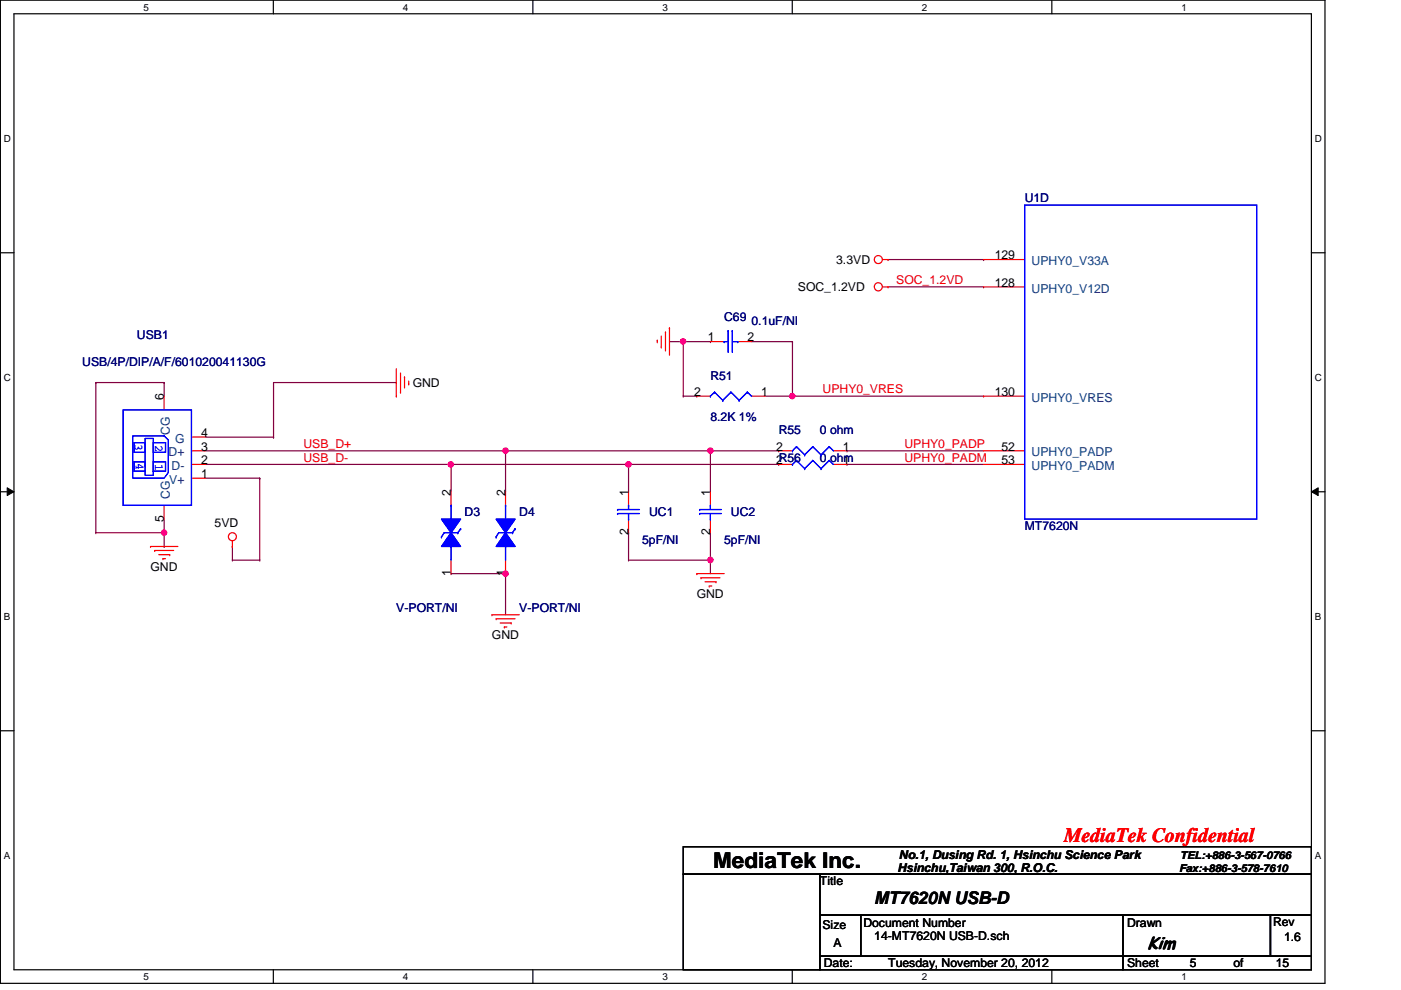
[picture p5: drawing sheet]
<svg xmlns="http://www.w3.org/2000/svg" width="297mm" height="210mm" viewBox="0 0 297 210" stroke-linecap="round" stroke-linejoin="round" font-family="sans-serif">
<path d="M.1 0h280.8v208.5h-280.8zM3 2.9h275v202.7h-275z" fill="none" stroke="#000" stroke-width=".25"/>
<g fill="#fff">
<path d="M30.4 .3h1.2v2.4h-1.2z"/>
<path d="M30.4 205.9h1.2v2.3h-1.2z"/>
</g>
<path d="M58 0v2.9M58 205.6v2.9" fill="none" stroke="#000" stroke-width=".25"/>
<g fill="#fff">
<path d="M85.4 .3h1.2v2.4h-1.2z"/>
<path d="M85.4 205.9h1.2v2.3h-1.2z"/>
</g>
<path d="M113 0v2.9M113 205.6v2.9" fill="none" stroke="#000" stroke-width=".25"/>
<g fill="#fff">
<path d="M140.5 .3h1.1v2.4h-1.1z"/>
<path d="M140.5 205.9h1.1v2.3h-1.1z"/>
</g>
<path d="M168 0v2.9M168 205.6v2.9" fill="none" stroke="#000" stroke-width=".25"/>
<g fill="#fff">
<path d="M195.4 .3h1.2v2.4h-1.2z"/>
<path d="M195.4 205.9h1.2v2.3h-1.2z"/>
</g>
<path d="M223 0v2.9M223 205.6v2.9" fill="none" stroke="#000" stroke-width=".25"/>
<g fill="#fff">
<path d="M250.5 .3h1.1v2.4h-1.1z"/>
<path d="M250.5 205.9h1.1v2.3h-1.1z"/>
<path d="M.8 28.2h1.5v2.4h-1.5z"/>
<path d="M278.8 28.2h1.4v2.4h-1.4z"/>
<path d="M.8 78.9h1.5v2.3h-1.5z"/>
<path d="M278.8 78.9h1.4v2.3h-1.4z"/>
</g>
<path d="M.1 53.6h2.9M278 53.6h2.9" fill="none" stroke="#000" stroke-width=".25"/>
<g fill="#fff">
<path d="M.8 129.6h1.4v2.3h-1.4z"/>
<path d="M278.8 129.6h1.3v2.3h-1.3z"/>
</g>
<path d="M.1 104.3h2.9M278 104.3h2.9" fill="none" stroke="#000" stroke-width=".25"/>
<path d="M1.5 103.4l1.5 .9-1.5 .8zM278 104.3l1.5-.9v1.7z" fill="#000"/>
<path d="M1.5 103.4l1.5 .9-1.5 .8zM278 104.3l1.5-.9v1.7z" fill="none" stroke="#000" stroke-width=".21"/>
<g fill="#fff">
<path d="M.8 180.3h1.4v2.3h-1.4z"/>
<path d="M278.8 180.3h1.3v2.3h-1.3z"/>
</g>
<path d="M.1 154.9h2.9M278 154.9h2.9" fill="none" stroke="#000" stroke-width=".25"/>
<g fill="none" stroke="#800040" stroke-width=".25">
<path d="M188.3 55h20.2M208.5 55h.1M141.9 72.4h8.7M144.9 72.4h.1M150.6 72.4h.1M168 72.4v11.6M188.3 60.8h20.2M208.5 60.8h.1M58 92.7h.1M58 81.1v11.6M144.9 84h2.8M147.7 84h.1"/>
<path d="M162.2 84h46.3M168 84h.1M179.6 95.6h.1M179.6 95.6h28.9M208.5 84h.1M43.5 101.4h11.6M55.1 101.4h.1M55.1 118.7h.1M55.1 101.4v17.3"/>
</g>
<circle cx="168" cy="84" r=".56" fill="#f0f"/>
<circle cx="168" cy="84" r=".56" fill="none" stroke="#f0f" stroke-width=".25"/>
<path d="M144.9 72.4v11.6M159.3 72.4h8.7M168 72.4h.1M58 81.1h26M84 81.1h.1M144.9 84h.1" fill="none" stroke="#800040" stroke-width=".25"/>
<circle cx="144.8" cy="72.4" r=".56" fill="#f0f"/>
<circle cx="144.8" cy="72.4" r=".56" fill="none" stroke="#f0f" stroke-width=".25"/>
<path d="M43.5 98.5h52.1M43.5 92.7h14.5M58 92.7h.1M95.6 98.5h.1M179.6 98.5h.1M179.6 98.5h28.9M49.3 115.9h.1M49.3 118.7h.1M49.3 115.9v2.8M49.3 118.7h5.8" fill="none" stroke="#800040" stroke-width=".25"/>
<circle cx="95.6" cy="98.5" r=".56" fill="#f0f"/>
<circle cx="95.6" cy="98.5" r=".56" fill="none" stroke="#f0f" stroke-width=".25"/>
<path d="M43.5 95.6h63.7M107.2 95.6h.1" fill="none" stroke="#800040" stroke-width=".25"/>
<circle cx="107.2" cy="95.5" r=".56" fill="#f0f"/>
<circle cx="107.2" cy="95.5" r=".56" fill="none" stroke="#f0f" stroke-width=".25"/>
<g fill="none" stroke="#800040" stroke-width=".25">
<path d="M95.6 98.5h.1M95.6 98.5v5.8M107.2 95.6h.1M107.2 95.6v8.7M133.3 98.5h.1M133.3 98.5v5.8M150.6 95.6h.1M150.6 95.6v8.7M133.3 112.9h.1M133.3 118.7h.1M133.3 112.9v5.8M133.3 118.7h17.3"/>
<path d="M107.2 121.6h.1M107.2 121.6v8.7"/>
</g>
<circle cx="107.2" cy="121.6" r=".56" fill="#f0f"/>
<circle cx="107.2" cy="121.6" r=".56" fill="none" stroke="#f0f" stroke-width=".25"/>
<path d="M150.6 118.7h.1M150.6 118.7v2.9" fill="none" stroke="#800040" stroke-width=".25"/>
<circle cx="150.6" cy="118.7" r=".56" fill="#f0f"/>
<circle cx="150.6" cy="118.7" r=".56" fill="none" stroke="#f0f" stroke-width=".25"/>
<path d="M107.2 95.6h57.9M150.6 95.6h.1M165.1 95.6h.1M150.6 112.9h.1M150.6 112.9v5.8M95.6 121.6h.1M95.6 121.6h11.6" fill="none" stroke="#800040" stroke-width=".25"/>
<circle cx="150.6" cy="95.5" r=".56" fill="#f0f"/>
<circle cx="150.6" cy="95.5" r=".56" fill="none" stroke="#f0f" stroke-width=".25"/>
<path d="M95.6 98.5h69.5M133.3 98.5h.1M165.1 98.5h.1" fill="none" stroke="#800040" stroke-width=".25"/>
<circle cx="133.2" cy="98.5" r=".56" fill="#f0f"/>
<circle cx="133.2" cy="98.5" r=".56" fill="none" stroke="#f0f" stroke-width=".25"/>
<path d="M34.8 112.9h.1M34.8 110.1v2.8" fill="none" stroke="#800040" stroke-width=".25"/>
<circle cx="34.8" cy="112.9" r=".56" fill="#f0f"/>
<circle cx="34.8" cy="112.9" r=".56" fill="none" stroke="#f0f" stroke-width=".25"/>
<path d="M20.3 81.1h.1M20.3 81.1h14.5M20.3 81.1v31.8M34.8 81.1h.1M34.8 81.1v2.9M20.3 112.9h.1M20.3 112.9h14.5M34.8 112.9h.1M34.8 115.9h.1M34.8 112.9v3" fill="none" stroke="#800040" stroke-width=".25"/>
<g fill="none" stroke="#f00" stroke-width=".25">
<path d="M187.1 55h1.2M188.3 55h.1M84 78.2v5.8M84.9 79.1v4M85.8 79.9h.1M85.8 79.9v2.4M139.4 72.1h.1M139.4 72.1v.6M140.2 73.6h.1M140.2 71.2v2.4M141.1 70.4h.1M141.1 70.4v4"/>
<path d="M141.9 69.5h.1M141.9 69.5v5.8M187.1 60.8h1.2M188.3 60.8h.1M84 84h.1M84.9 83.1h.1M86.7 81.4h.1M86.7 80.8v.6M165.1 98.5h2.9M176.7 98.5h2.9M31.9 115.9h.1M31.9 115.9h5.8"/>
<path d="M32.8 116.7h.1M32.8 116.7h4M33.7 117.6h2.3M34.5 118.4h.1M34.5 118.4h.6M36 117.6h.1M49.3 115.9h.1M49.3 114.7v1.2M107.2 104.3v2.8M107.2 118.7v2.9M104.3 130.3h.1M104.3 130.3h5.8"/>
<path d="M105.2 131.2h.1M105.2 131.2h4M106 132.1h2.4M106.9 132.9h.1M106.9 132.9h.6M108.4 132.1h.1M147.7 121.6h.1M147.7 121.6h5.8M148.6 122.5h.1M148.6 122.5h4.1M149.5 123.4h2.3M150.4 124.2h.1"/>
<path d="M150.4 124.2h.5M151.8 123.4h.1"/>
<circle cx="186.2" cy="55" r=".85"/>
<circle cx="186.2" cy="60.8" r=".86"/>
<circle cx="49.3" cy="113.8" r=".85"/>
</g>
<path d="M144.9 179.5h133.1v5.8h-133.1zM144.9 185.3h28.9v20.3h-28.9zM173.8 185.3h104.2v8.7h-104.2zM173.8 194h8.7v8.7h-8.7zM182.5 194h86.9v8.7h-86.9zM238.1 194h31.3v8.7h-31.3zM238.1 194h.1M238.1 194v8.7M269.4 194h8.6v8.7h-8.6zM173.8 202.7h64.3v2.9h-64.3zM238.1 202.7h39.9v2.9h-39.9z" fill="none" stroke="#000" stroke-width=".25"/>
<g fill="none" stroke="#00f" stroke-width=".25">
<path d="M168 98.5h.1M168.9 97.6h.1M168.9 97.6l1.7 1.8M168.9 97.6l-.9 .9M170.6 99.4h.1M172.3 97.6h.1M172.3 97.6l1.8 1.8M172.3 97.6l-1.7 1.8M174.1 99.4h.1M175.8 97.6h.1M175.8 97.6l.9 .9M175.8 97.6l-1.7 1.8"/>
<path d="M105.7 112.9h3M107.2 115.9h.1M107.2 107.1h.1M107.2 107.1v3M107.2 115.9v2.8M108.7 112.9h.1"/>
</g>
<path d="M107.2 112.9l2 3h-4z" fill-rule="evenodd" fill="#00f"/>
<path d="M105.2 113.8h.1M105.7 112.9l-.5 .9M107.2 112.9l2 3h-4zM109.2 112.1h.1M109.2 112.1l-.5 .8" fill="none" stroke="#00f" stroke-width=".25"/>
<path d="M105.2 110.1h4l-2 2.8z" fill-rule="evenodd" fill="#00f"/>
<path d="M105.2 110.1h4l-2 2.8zM105.7 112.9h3M107.2 115.9h.1M107.2 107.1h.1M107.2 107.1v3M107.2 115.9v2.8M108.7 112.9h.1" fill="none" stroke="#00f" stroke-width=".25"/>
<path d="M107.2 112.9l2 3h-4z" fill-rule="evenodd" fill="#00f"/>
<path d="M105.2 113.8h.1M105.7 112.9l-.5 .9M107.2 112.9l2 3h-4zM109.2 112.1h.1M109.2 112.1l-.5 .8" fill="none" stroke="#00f" stroke-width=".25"/>
<path d="M105.2 110.1h4l-2 2.8z" fill-rule="evenodd" fill="#00f"/>
<g fill="none" stroke="#00f" stroke-width=".25">
<path d="M217.3 43.5h49.1v66.6h-49.1zM153.5 72.4h.1M153.5 72.4h.9M154.4 70.1h.1M154.4 70.1v4.6M155.3 70.1h.1M155.3 72.4h1.1M155.3 70.1v4.6M156.4 72.4h.1M26.1 86.9h14.5v20.2h-14.5zM28.1 92.4h6.7l.9 .9v6.9l-.9 1.2h-6.7zM28.4 93.9h2.4v2h-2.4z"/>
<path d="M28.4 97.9h2.4v2h-2.4zM30.8 98.8v-5.8h1.7v6.9M30.8 99.9v.9h1.7v-.9M30.8 98.8h.1M32.5 93.9h2.6v2h-2.6zM32.5 97.9h2.6v2h-2.6zM32.5 99.9h.1M150.6 84h.1M151.5 83.1h.1M151.5 83.1l1.7 1.8M151.5 83.1l-.9 .9M153.2 84.9h.1"/>
<path d="M155 83.1h.1M155 83.1l1.7 1.8M155 83.1l-1.8 1.8M156.7 84.9h.1M158.5 83.1h.1M158.5 83.1l.8 .9M158.5 83.1l-1.8 1.8M94.2 112.9h2.9M95.6 115.9h.1M95.6 107.1h.1M95.6 107.1v3M95.6 115.9v2.8"/>
<path d="M97.1 112.9h.1M105.2 110.1h4l-2 2.8zM130.9 108h.1M130.9 108.9h.1M130.9 108h4.7M130.9 108.9h4.7M133.3 110.1h.1M133.3 107.1h.1M133.3 107.1v.9M133.3 108.9v1.2M148.3 108h.1M148.3 108.9h.1"/>
<path d="M148.3 108h4.6M148.3 108.9h4.6M150.6 110.1h.1M150.6 107.1h.1M150.6 107.1v.9M150.6 108.9v1.2"/>
</g>
<g fill="none" stroke="#f00" stroke-width=".25">
<path d="M208.5 55h8.8M150.6 72.4h2.9M156.4 72.4h2.9M208.5 60.8h8.8M34.8 84v2.9M40.6 98.5h2.9M40.6 95.6h2.9M40.6 92.7h2.9M147.7 84h2.9M159.3 84h2.9M208.5 98.5h8.8M208.5 95.6h8.8"/>
<path d="M208.5 84h8.8M34.8 107.1v3M40.6 101.4h2.9M95.6 104.3v2.8M95.6 118.7v2.9M133.3 104.3v2.8M133.3 110.1v2.8M150.6 104.3v2.8M150.6 110.1v2.8"/>
</g>
<path d="M95.6 112.9l2.1 3h-4.1z" fill-rule="evenodd" fill="#00f"/>
<path d="M93.6 113.8h.1M94.2 112.9l-.6 .9M95.6 112.9l2.1 3h-4.1zM97.7 112.1h.1M97.7 112.1l-.6 .8" fill="none" stroke="#00f" stroke-width=".25"/>
<path d="M93.6 110.1h4.1l-2.1 2.8z" fill-rule="evenodd" fill="#00f"/>
<path d="M93.6 110.1h4.1l-2.1 2.8zM94.2 112.9h2.9M95.6 115.9h.1M95.6 107.1h.1M95.6 107.1v3M95.6 115.9v2.8M97.1 112.9h.1" fill="none" stroke="#00f" stroke-width=".25"/>
<path d="M95.6 112.9l2.1 3h-4.1z" fill-rule="evenodd" fill="#00f"/>
<path d="M93.6 113.8h.1M94.2 112.9l-.6 .9M95.6 112.9l2.1 3h-4.1zM97.7 112.1h.1M97.7 112.1l-.6 .8" fill="none" stroke="#00f" stroke-width=".25"/>
<path d="M93.6 110.1h4.1l-2.1 2.8z" fill-rule="evenodd" fill="#00f"/>
<g fill="none" stroke="#00f" stroke-width=".25">
<path d="M168 95.6h.1M168.9 94.7h.1M168.9 94.7l1.7 1.7M168.9 94.7l-.9 .9M170.6 96.4h.1M172.3 94.7h.1M172.3 94.7l1.8 1.7M172.3 94.7l-1.7 1.7M174.1 96.4h.1M175.8 94.7h.1M175.8 94.7l.9 .9M175.8 94.7l-1.7 1.7"/>
<path d="M93.6 110.1h4.1l-2.1 2.8z"/>
</g>
<path d="M165.1 95.6h2.9M176.7 95.6h2.9" fill="none" stroke="#f00" stroke-width=".25"/>
<circle cx="168" cy="84" r=".56" fill="#f0f"/>
<circle cx="168" cy="84" r=".56" fill="none" stroke="#f0f" stroke-width=".25"/>
<circle cx="144.8" cy="72.4" r=".56" fill="#f0f"/>
<circle cx="144.8" cy="72.4" r=".56" fill="none" stroke="#f0f" stroke-width=".25"/>
<circle cx="95.6" cy="98.5" r=".56" fill="#f0f"/>
<circle cx="95.6" cy="98.5" r=".56" fill="none" stroke="#f0f" stroke-width=".25"/>
<circle cx="107.2" cy="95.5" r=".56" fill="#f0f"/>
<circle cx="107.2" cy="95.5" r=".56" fill="none" stroke="#f0f" stroke-width=".25"/>
<circle cx="107.2" cy="121.6" r=".56" fill="#f0f"/>
<circle cx="107.2" cy="121.6" r=".56" fill="none" stroke="#f0f" stroke-width=".25"/>
<circle cx="150.6" cy="118.7" r=".56" fill="#f0f"/>
<circle cx="150.6" cy="118.7" r=".56" fill="none" stroke="#f0f" stroke-width=".25"/>
<circle cx="150.6" cy="95.5" r=".56" fill="#f0f"/>
<circle cx="150.6" cy="95.5" r=".56" fill="none" stroke="#f0f" stroke-width=".25"/>
<circle cx="133.2" cy="98.5" r=".56" fill="#f0f"/>
<circle cx="133.2" cy="98.5" r=".56" fill="none" stroke="#f0f" stroke-width=".25"/>
<circle cx="34.8" cy="112.9" r=".56" fill="#f0f"/>
<circle cx="34.8" cy="112.9" r=".56" fill="none" stroke="#f0f" stroke-width=".25"/>
<text font-size="4.6" x="151.2" y="184.1">MediaTek Inc.</text>
<text font-size="4.3" fill="#f00" x="225.6" y="178.5">MediaTek Confidential</text>
<g font-size="3.7">
<text x="185.4" y="191.6">MT7620N USB-D</text>
<text x="243.3" y="201.3">Kim</text>
</g>
<g font-size="2.6" fill="#000080">
<text x="217.3" y="42.9">U1D</text>
<text x="29" y="71.8">USB1</text>
<text x="153.5" y="68.1">C69</text>
<text x="159.3" y="69">0.1uF/NI</text>
<text x="17.4" y="77.6">USB/4P/DIP/A/F/601020041130G</text>
<text x="150.6" y="80.5">R51</text>
<text x="150.6" y="89.2">8.2K 1%</text>
<text x="165.1" y="92.1">R55</text>
<text x="173.8" y="92.1">0 ohm</text>
<text x="173.8" y="97.9">0 ohm</text>
<text x="98.5" y="109.5">D3</text>
<text x="110.1" y="109.5">D4</text>
<text x="137.6" y="109.5">UC1</text>
<text x="155" y="109.5">UC2</text>
<text x="217.3" y="112.4">MT7620N</text>
<text x="136.1" y="115.3">5pF/NI</text>
<text x="153.5" y="115.3">5pF/NI</text>
<text x="84" y="129.8">V-PORT/NI</text>
<text x="110.1" y="129.8">V-PORT/NI</text>
</g>
<g font-size="2.6">
<text x="177.3" y="55.9">3.3VD</text>
<text x="210.9" y="55">129</text>
<text x="169.2" y="61.7">SOC_1.2VD</text>
<text x="210.9" y="60.8">128</text>
<text x="150.1" y="72.4">1</text>
<text x="158.5" y="72.4">2</text>
<text x="87.5" y="82">GND</text>
<text x="147.1" y="83.9">2</text>
<text x="161.4" y="83.9">1</text>
<text x="210.9" y="83.9">130</text>
<text x="34.8" y="84.9" transform="rotate(-90 34.8 84.9)">6</text>
<text x="42.6" y="95.5">3</text>
<text x="42.6" y="92.6">4</text>
<text x="164.5" y="95.5">2</text>
<text x="178.7" y="95.5">1</text>
<text x="212.3" y="95.5">52</text>
<text x="42.6" y="98.4">2</text>
<text x="42.6" y="101.3">1</text>
<text x="164.5" y="98.4">2R56</text>
<text x="178.7" y="98.4">1</text>
<text x="212.3" y="98.4">53</text>
<text x="95.6" y="105.1" transform="rotate(-90 95.6 105.1)">2</text>
<text x="107.1" y="105.1" transform="rotate(-90 107.1 105.1)">2</text>
<text x="133.2" y="105.1" transform="rotate(-90 133.2 105.1)">1</text>
<text x="150.6" y="105.1" transform="rotate(-90 150.6 105.1)">1</text>
<text x="34.8" y="110.6" transform="rotate(-90 34.8 110.6)">5</text>
<text x="45.5" y="111.8">5VD</text>
<text x="133.2" y="113.5" transform="rotate(-90 133.2 113.5)">2</text>
<text x="150.6" y="113.5" transform="rotate(-90 150.6 113.5)">2</text>
<text x="31.9" y="121.1">GND</text>
<text x="95.6" y="122.2" transform="rotate(-90 95.6 122.2)">1</text>
<text x="107.1" y="122.2" transform="rotate(-90 107.1 122.2)">1</text>
<text x="147.7" y="126.9">GND</text>
<text x="104.3" y="135.6">GND</text>
<text x="190.3" y="184.8">Hsinchu,Taiwan 300, R.O.C.</text>
<text x="190.6" y="182.2">No.1, Dusing Rd. 1, Hsinchu Science Park</text>
<text x="173.8" y="187.7">Title</text>
<text x="174.4" y="196.9">Size</text>
<text x="183" y="196.6">Document Number</text>
<text x="239" y="196.6">Drawn</text>
<text x="269.9" y="196.3">Rev</text>
<text x="176.7" y="200.7">A</text>
<text x="185.4" y="199.3">14-MT7620N USB-D.sch</text>
<text x="272.2" y="199.6">1.6</text>
<text x="174.7" y="205.1">Date:</text>
<text x="188.3" y="205.1">Tuesday, November 20, 2012</text>
<text x="239" y="205.1">Sheet</text>
<text x="252.3" y="205.1">5</text>
<text x="261.5" y="205.1">of</text>
<text x="270.5" y="205.1">15</text>
</g>
<g font-size="2.6" fill="#004080">
<text x="218.7" y="56.2">UPHY0_V33A</text>
<text x="218.7" y="62">UPHY0_V12D</text>
<text x="218.7" y="85.2">UPHY0_VRES</text>
<text x="36" y="92.2" transform="rotate(-90 36 92.2)">CG</text>
<text x="37.1" y="93.9">G</text>
<text x="35.7" y="96.8">D+</text>
<text x="36.4" y="99.7">D-</text>
<text x="218.7" y="96.8">UPHY0_PADP</text>
<text x="218.7" y="99.7">UPHY0_PADM</text>
<text x="35.9" y="102.6">V+</text>
<text x="36" y="105.7" transform="rotate(-90 36 105.7)">CG</text>
</g>
<g font-size="2.6" fill="#f00">
<text x="190" y="60.2">SOC_1.2VD</text>
<text x="174.4" y="83.4">UPHY0_VRES</text>
<text x="64.3" y="95">USB_D+</text>
<text x="191.8" y="95">UPHY0_PADP</text>
<text x="64.3" y="97.9">USB_D-</text>
<text x="191.8" y="97.9">UPHY0_PADM</text>
</g>
<g font-size="2.6" fill="#00f">
<text x="28.6" y="94.1" transform="rotate(90 28.6 94.1)">3</text>
<text x="32.9" y="94.4" transform="rotate(90 32.9 94.4)">2</text>
<text x="28.8" y="98.2" transform="rotate(90 28.8 98.2)">4</text>
<text x="32.9" y="98.5" transform="rotate(90 32.9 98.5)">1</text>
</g>
<g font-size="2.3">
<text x="250" y="184.8">Fax:+886-3-578-7610</text>
<text x="250.2" y="182.2">TEL:+886-3-567-0766</text>
</g>
<g font-size="2.1">
<text x="30.4" y="2.2">5</text>
<text x="85.4" y="2.2">4</text>
<text x="140.5" y="2.2">3</text>
<text x="195.4" y="2.2">2</text>
<text x="250.5" y="2.2">1</text>
<text x=".8" y="30.1">D</text>
<text x="278.8" y="30.1">D</text>
<text x=".8" y="80.8">C</text>
<text x="278.8" y="80.8">C</text>
<text x=".8" y="131.5">B</text>
<text x="278.8" y="131.5">B</text>
<text x=".8" y="182.2">A</text>
<text x="278.8" y="182.2">A</text>
<text x="30.4" y="207.8">5</text>
<text x="85.4" y="207.8">4</text>
<text x="140.5" y="207.8">3</text>
<text x="195.4" y="207.8">2</text>
<text x="250.5" y="207.8">1</text>
</g>
</svg>
